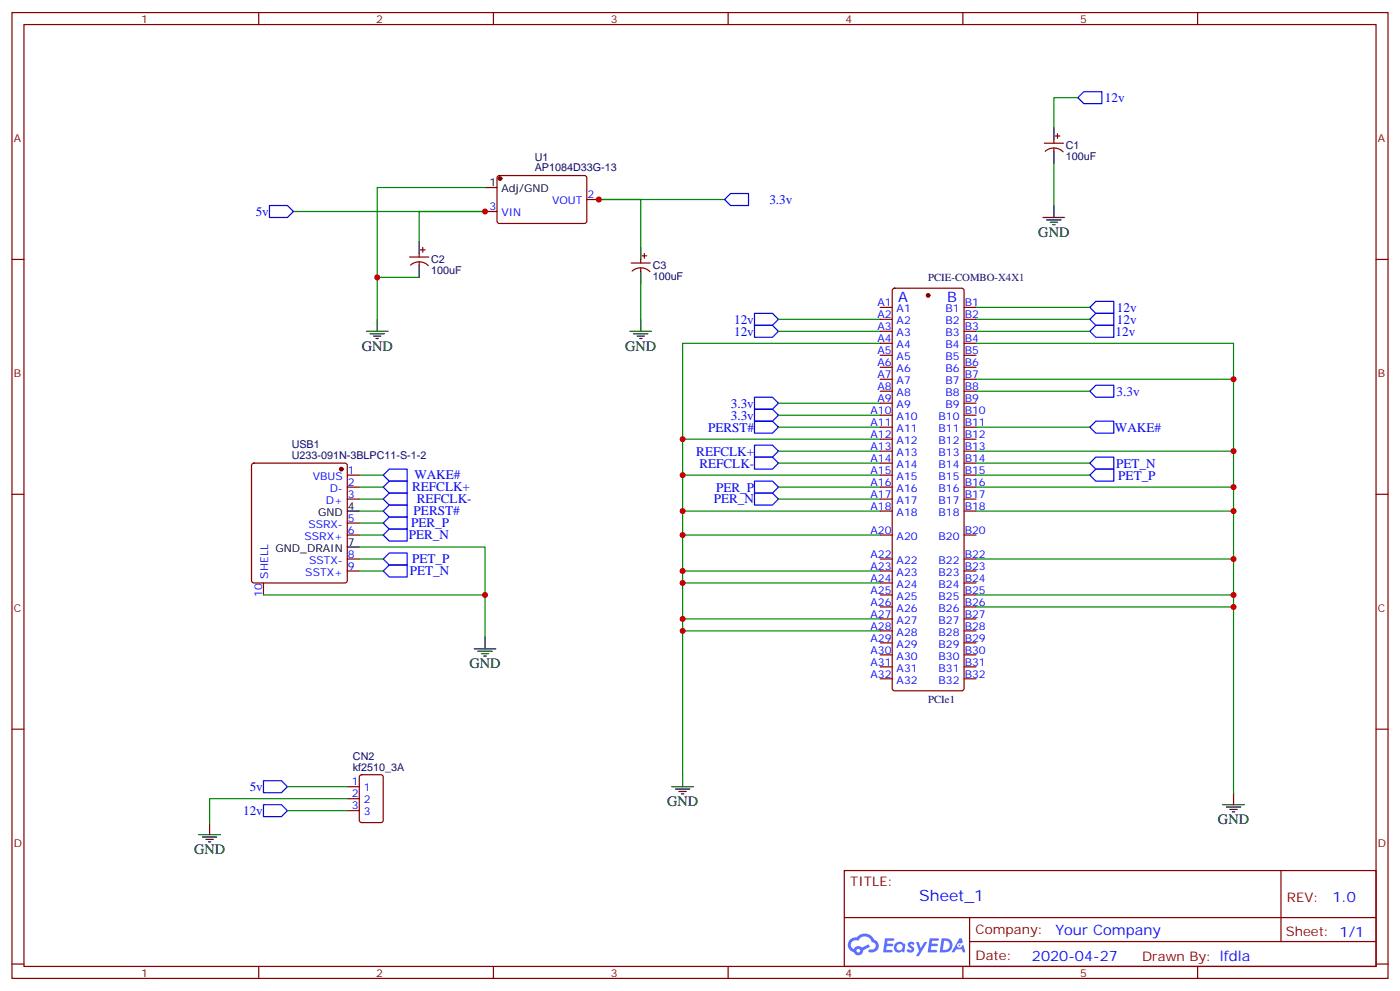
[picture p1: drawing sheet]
<svg xmlns="http://www.w3.org/2000/svg" width="412mm" height="292mm" viewBox="0 0 412 292" stroke-linecap="round" stroke-linejoin="round" font-family="sans-serif">
<g fill="none" stroke="#870000" stroke-width=".35">
<path d="M3.5 3.7h405.4v284.3h-405.4zM7.1 7.2h398.2v277.3h-398.2zM76.2 3.7v3.5M145.3 3.7v3.5M214.5 3.7v3.5M283.6 3.7v3.5M352.8 3.7v3.5M3.5 76.4h3.6M405.3 76.4h3.6M3.5 145.5h3.6M405.3 145.5h3.6M3.5 214.7h3.6"/>
<path d="M405.3 214.7h3.6M248.7 256.3h156.6v28.2h-156.6zM377.3 256.3v20.9M248.7 270.1h156.5M285.6 277.2h119.6M285.6 270.1v14.2M3.5 283.8h3.6M76.2 284.5v3.5M145.3 284.5v3.5M214.5 284.5v3.5M283.6 284.5v3.5M352.8 284.5v3.5"/>
<path d="M405.3 283.8h3.6"/>
</g>
<g fill="#5487ff">
<path d="M267.7 277.5a1.22 1.22 0 0 1 1.7 .2l-.4 .6a.47 .47 0 0 0-.3-.4 .47 .47 0 0 0-.5 .2l.1 .2a1.14 1.14 0 0 1 .8 1.8 1.14 1.14 0 0 1-1.9 0l-.2-.2 .5-.6 .7 .5a.29 .29 0 0 0 .3-.3 .29 .29 0 0 0-.2-.3 1.04 1.04 0 0 1-.6-1.7z"/>
<path d="M260.7 276.2h2.4l.3 .2-.2 .5-1.8 .1-.1 .8h1.5l.3 .4-.3 .4h-1.6l-.2 1.1h1.7l.2 .3-.2 .3-2.6 .1z"/>
<path d="M273.8 276.2h2.4l.3 .2-.1 .5-1.8 .1-.2 .8h1.6l.3 .4-.4 .4-1.6-.1-.1 1.1 1.7 .1 .2 .3-.2 .3-2.6 .1z"/>
<path d="M282.6 276.2h.7l.3 1.3-.6 .3a.69 .69 0 0 0-1 .3 .69 .69 0 0 0 .4 .9 .69 .69 0 0 0 .9-.6l.5-.2 .6 2.2h-.8l-.2-.9h-1.8l-.5 .9h-.8z"/>
<path d="M269.8 277.3h.8l.6 1.8 1.1-1.8h.9l-2.6 4.2h-.8l.9-1.5z"/>
<path d="M277.4 276.2l-.6 4.2h1.3a2.11 2.11 0 0 0 2.5-2.1 2.11 2.11 0 0 0-2.5-2.1zM278.1 277a1.39 1.39 0 0 1 1.7 1.4 1.39 1.39 0 0 1-1.8 1.2h-.3z"/>
<path d="M263.7 277.8a1.54 1.54 0 0 0-.1 2.2 1.54 1.54 0 0 0 2.2 .1l.6 .3 .3-2.3-.2-.3h-.4a1.49 1.49 0 0 0-2.4 0zM264 278.8a.94 .94 0 0 1 1.8 0 .94 .94 0 0 1-1.8 0z"/>
<path d="M250.4 276.6a2.18 2.18 0 0 0 1.1 3.7 1.44 1.44 0 0 0 1.6 .9 1.44 1.44 0 0 0 1.2-1.4l2-1.1-.5-.7-1.9 1a1.47 1.47 0 0 0-2.4 .4 1.39 1.39 0 0 1-.7-1.9 1.39 1.39 0 0 1 2-.5 2.12 2.12 0 0 1 2.2-1.3 2.12 2.12 0 0 1 1.9 1.7 1.14 1.14 0 0 1 1.1 1.4 1.14 1.14 0 0 1-1.7 .7 .43 .43 0 0 0-.5 .4 .43 .43 0 0 0 .4 .5 1.98 1.98 0 0 0 2.5-1.2 1.98 1.98 0 0 0-1.2-2.6 3.1 3.1 0 0 0-5.3-.6l-.9 .1zM252.3 279.9a.55 .55 0 0 1 1.1 0 .55 .55 0 0 1-1.1 0z"/>
<circle cx="282.6" cy="278.3" r=".26"/>
</g>
<g fill="none" stroke="#870000" stroke-width=".35">
<path d="M311.5 39.3v1.4M146.6 51.9l.5-.2h25.3l.5 .7-.1 13-.6 .4-25.4-.1-.4-.6v-12.7zM172.9 58.7h3.5M307.6 42.2h5.7M307.9 44.5a3.8 3.8 0 0 1 5.3 .2M310.4 41.1v1.1M310.4 43.6v1M310.8 40h1.4M120.6 75.7h5.7M120.9 78.1a3.8 3.8 0 0 1 5.3 .1M123.5 74.6v1.1M123.5 77.1v1"/>
<path d="M123.8 73.6h1.4M124.5 72.8v1.5M142.9 62.3h3.5M185.9 77.4h5.7M186.2 79.8a3.8 3.8 0 0 1 5.2 .2M188.7 76.4v1M188.7 78.8v1.1M189.1 75.3h1.4M189.8 74.6v1.4M74.3 136.6l.5-.3h26.8l.5 .3 .2 .5v33.8l-.2 .5-.5 .2h-26.8l-.5-.2-.2-.5v-33.8zM102.3 139.9h3.5M102.3 157.5h3.5"/>
<path d="M102.3 154h3.5M102.3 146.9h3.5M102.3 143.4h3.5M77.6 171.6v3.6M102.3 168.1h3.5M102.3 164.6h3.5M102.3 231.6h3.5M102.3 235.1h3.5M102.3 238.7h3.5M106.1 228.3l.4-.2h5.7l.6 .4 .1 13-.5 .6-5.9 .1-.6-.5-.1-12.9z"/>
</g>
<g fill="none" stroke="#000" stroke-width=".35">
<path d="M310.4 37.6v3.5M142.9 55.2h3.5M310.4 44.6v3.6M123.5 71.1v3.5M123.5 78.1v3.6M188.7 72.8v3.6M188.7 79.9v3.5M307.3 64h6.3M308.3 64.7h4.3M309.4 65.4h2.1M310.1 66.1h.7M310.4 60.5v3.5"/>
<path d="M107.9 97.5h6.4M109 98.2h4.2M110.1 99h2.1M110.8 99.7h.7M111.1 94v3.5M185.6 97.5h6.3M186.6 98.2h4.3M187.7 99h2.1M188.4 99.7h.7M188.7 94v3.5M102.3 150.5h3.5M102.3 161h3.5"/>
<path d="M139.7 191h6.3M140.8 191.7h4.2M141.8 192.4h2.1M142.5 193.1h.7M142.9 187.5v3.5M197.9 231.6h6.4M199 232.3h4.2M200 233h2.1M200.7 233.7h.7M201.1 228.1v3.5M360.2 236.9h6.3M361.2 237.6h4.3"/>
<path d="M362.3 238.3h2.1M363 239h.7M363.4 233.4v3.5M58.6 245.7h6.3M59.6 246.4h4.3M60.7 247.1h2.1M61.4 247.8h.7M61.7 242.2v3.5"/>
</g>
<g fill="#870000" stroke="#870000" stroke-width=".35">
<circle cx="100.5" cy="138.1" r=".53"/>
<circle cx="147.3" cy="52.6" r=".53"/>
</g>
<g fill="none" stroke="#00f" stroke-width=".35">
<path d="M317.5 28.8l1.8-1.8h5.3v3.5h-5.3zM213.4 58.7l1.8-1.7h5.3v3.5h-5.3zM79.4 60.5h5.3l1.7 1.8-1.7 1.7h-5.3zM222.2 92.3h5.3l1.8 1.7-1.8 1.8h-5.3zM222.2 95.8h5.3l1.8 1.7-1.8 1.8h-5.3zM321 97.5l1.8-1.7h5.3v3.5h-5.3zM321 90.5l1.8-1.8h5.3v3.6h-5.3zM322.8 92.3h5.3v3.5h-5.3l-1.8-1.8zM222.2 116.9h5.3l1.8 1.8-1.8 1.8h-5.3zM322.8 113.4h5.3v3.5h-5.3l-1.8-1.7zM112.9 139.9l1.8-1.8h5.2v3.5h-5.2zM222.2 120.5h5.3l1.8 1.7-1.8 1.8h-5.3z"/>
<path d="M222.2 134.6h5.3l1.8 1.7-1.8 1.8h-5.3zM222.2 131.1h5.3l1.8 1.7-1.8 1.8h-5.3zM222.2 124h5.3l1.8 1.8-1.8 1.7h-5.3zM321 136.3l1.8-1.7h5.3v3.5h-5.3zM322.8 124h5.3v3.5h-5.3l-1.8-1.7zM322.8 138.1h5.3v3.5h-5.3l-1.8-1.7zM112.9 143.4l1.8-1.8h5.2v3.6h-5.2zM112.9 146.9l1.8-1.7h5.2v3.5h-5.2zM112.9 150.5l1.8-1.8h5.2v3.5h-5.2zM112.9 154l1.8-1.8h5.2v3.6h-5.2zM112.9 157.5l1.8-1.7h5.2v3.5h-5.2zM222.2 141.6h5.3l1.8 1.8-1.8 1.8h-5.3z"/>
<path d="M222.2 145.2h5.3l1.8 1.7-1.8 1.8h-5.3zM112.9 164.6l1.8-1.8h5.2v3.5h-5.2zM112.9 168.1l1.8-1.8h5.2v3.6h-5.2zM77.6 236.9h5.3l1.8 1.8-1.8 1.7h-5.3zM77.6 229.8h5.3l1.8 1.8-1.8 1.8h-5.3z"/>
</g>
<g fill="none" stroke="#008700" stroke-width=".35">
<path d="M317.5 28.8h-7.1v8.8M142.9 55.2h-31.8v38.8M213.4 58.7h-37h12.3v14.1M310.4 48.2v12.3M86.4 62.3h56.5h-19.4v8.8M111.1 81.7h12.4M188.7 83.4v10.6M229.3 94h30M229.3 97.5h30M287.5 90.5h33.5M287.5 94h33.5M287.5 97.5h33.5"/>
<path d="M229.3 118.7h30M259.3 101.1h-58.2v127M287.5 101.1h75.9v132.3M287.5 115.2h33.5M287.5 111.7h75.9M105.8 139.9h7.1M201.1 139.9h58.2M201.1 129.3h58.2M229.3 122.2h30M229.3 125.8h30M229.3 132.8h30M229.3 136.3h30"/>
<path d="M287.5 139.9h33.5M287.5 125.8h33.5M287.5 132.8h75.9M287.5 136.3h33.5M105.8 143.4h7.1M105.8 146.9h7.1M105.8 150.5h7.1M105.8 154h7.1M105.8 157.5h7.1M201.1 150.5h58.2M201.1 157.5h58.2M229.3 143.4h30"/>
<path d="M229.3 146.9h30M287.5 143.4h75.9M287.5 150.5h75.9M77.6 175.2h65.3M105.8 161h37.1v26.5M105.8 164.6h7.1M105.8 168.1h7.1M201.1 168.1h58.2M201.1 171.6h58.2M287.5 164.6h75.9M287.5 175.2h75.9M287.5 178.7h75.9"/>
<path d="M201.1 182.2h58.2M201.1 185.7h58.2M84.7 231.6h17.6M84.7 238.7h17.6M102.3 235.1h-40.6v7.1"/>
</g>
<g fill="#c00">
<circle cx="363.4" cy="175.2" r=".88"/>
<circle cx="201.1" cy="182.2" r=".88"/>
<circle cx="201.1" cy="168.1" r=".88"/>
<circle cx="363.4" cy="150.5" r=".88"/>
<circle cx="201.1" cy="150.5" r=".88"/>
<circle cx="363.4" cy="143.4" r=".88"/>
<circle cx="363.4" cy="111.7" r=".88"/>
<circle cx="201.1" cy="139.9" r=".88"/>
<circle cx="176.4" cy="58.7" r=".88"/>
<circle cx="142.9" cy="62.3" r=".88"/>
<circle cx="142.9" cy="175.2" r=".88"/>
<circle cx="111.1" cy="81.7" r=".88"/>
<circle cx="201.1" cy="129.3" r=".88"/>
<circle cx="363.4" cy="132.8" r=".88"/>
<circle cx="201.1" cy="157.5" r=".88"/>
<circle cx="363.4" cy="164.6" r=".88"/>
<circle cx="201.1" cy="171.6" r=".88"/>
<circle cx="201.1" cy="185.7" r=".88"/>
<circle cx="363.4" cy="178.7" r=".88"/>
</g>
<g fill="none" stroke="#870000" stroke-width=".35">
<path d="M259.3 97.5h3.5M259.3 94h3.5M259.3 90.5h3.5M263.1 85l.4-.2h19.8l.5 .2 .2 .5v117.2l-.2 .5-.5 .2h-19.8l-.5-.3-.2-.4v-117.2zM284 97.5h3.5M284 94h3.5M284 90.5h3.5M259.3 118.7h3.5M259.3 115.2h3.5M259.3 111.7h3.5M259.3 108.1h3.5M259.3 104.6h3.5"/>
<path d="M259.3 101.1h3.5M284 118.7h3.5M284 115.2h3.5M284 111.7h3.5M284 108.1h3.5M284 104.6h3.5M284 101.1h3.5M259.3 139.9h3.5M259.3 136.3h3.5M259.3 132.8h3.5M259.3 129.3h3.5M259.3 125.8h3.5"/>
<path d="M259.3 122.2h3.5M284 139.9h3.5M284 136.3h3.5M284 132.8h3.5M284 129.3h3.5M284 125.8h3.5M284 122.2h3.5M259.3 157.5h3.5M259.3 150.5h3.5M259.3 146.9h3.5M259.3 143.4h3.5M284 157.5h3.5"/>
<path d="M284 150.5h3.5M284 146.9h3.5M284 143.4h3.5M259.3 178.7h3.5M259.3 175.2h3.5M259.3 171.6h3.5M259.3 168.1h3.5M259.3 164.6h3.5M284 178.7h3.5M284 175.2h3.5M284 171.6h3.5M284 168.1h3.5"/>
<path d="M284 164.6h3.5M259.3 196.3h3.5M259.3 192.8h3.5M259.3 189.3h3.5M259.3 185.7h3.5M259.3 182.2h3.5M259.3 199.8h3.5M284 196.3h3.5M284 192.8h3.5M284 189.3h3.5M284 185.7h3.5M284 182.2h3.5"/>
<path d="M284 199.8h3.5"/>
</g>
<circle cx="273.4" cy="87" r=".53" fill="#870000" stroke="#870000" stroke-width=".35"/>
<text font-size="4.6" fill="#00f" x="270.8" y="265.3">Sheet_1</text>
<g font-size="4.2">
<text x="305.9" y="69.7">GND</text>
<text x="106.5" y="103.2">GND</text>
<text x="184.1" y="103.2">GND</text>
<text x="138.3" y="196.7">GND</text>
<text x="196.5" y="237.2">GND</text>
<text x="358.8" y="242.5">GND</text>
<text x="57.1" y="251.4">GND</text>
</g>
<g font-size="4.2" fill="#00f">
<text x="264.6" y="88.8">A</text>
<text x="279" y="88.8">B</text>
<text x="392.5" y="265.6">1.0</text>
<text x="310.9" y="275.1">Your Company</text>
<text x="304" y="282.9">2020-04-27</text>
</g>
<g font-size="3.9" fill="#00f">
<text x="325.5" y="30">12v</text>
<text x="226.6" y="60">3.3v</text>
<text x="75.3" y="63.5">5v</text>
<text x="216.3" y="95.3">12v</text>
<text x="329" y="95.2">12v</text>
<text x="329" y="91.7">12v</text>
<text x="216.3" y="98.8">12v</text>
<text x="328.6" y="98.8">12v</text>
<text x="328.9" y="116.5">3.3v</text>
<text x="215.3" y="120">3.3v</text>
<text x="215.3" y="123.5">3.3v</text>
<text x="208.6" y="127.1">PERST#</text>
<text x="328.4" y="127.1">WAKE#</text>
<text x="205.1" y="134.1">REFCLK+</text>
<text x="206" y="137.6">REFCLK-</text>
<text x="328.8" y="137.6">PET_N</text>
<text x="122.1" y="141.1">WAKE#</text>
<text x="329.4" y="141.2">PET_P</text>
<text x="121.4" y="144.7">REFCLK+</text>
<text x="122.7" y="148.2">REFCLK-</text>
<text x="210.3" y="148.2">PER_N</text>
<text x="210.9" y="144.7">PER_P</text>
<text x="121.1" y="155.3">PER_P</text>
<text x="121.8" y="151.8">PERST#</text>
<text x="120.4" y="158.8">PER_N</text>
<text x="121.4" y="165.9">PET_P</text>
<text x="120.7" y="169.4">PET_N</text>
<text x="73.6" y="232.8">5v</text>
<text x="71.6" y="239.9">12v</text>
</g>
<g font-size="3.9" fill="#800">
<text x="250.5" y="260.9">TITLE:</text>
<text x="379.1" y="265.6">REV:</text>
<text x="287.4" y="275.1">Company:</text>
<text x="378.7" y="275.7">Sheet: 1/1</text>
<text x="287.4" y="282.8">Date:</text>
<text x="336.4" y="282.8">Drawn By: lfdla</text>
</g>
<g font-size="3.2" fill="#800">
<text x="41.6" y="6.7">1</text>
<text x="110.8" y="6.7">2</text>
<text x="179.9" y="6.7">3</text>
<text x="249.1" y="6.7">4</text>
<text x="318.2" y="6.7">5</text>
<text x="4.1" y="41.8">A</text>
<text x="405.9" y="41.8">A</text>
<text x="4.1" y="110.9">B</text>
<text x="405.9" y="110.9">B</text>
<text x="4.1" y="180.1">C</text>
<text x="405.9" y="180.1">C</text>
<text x="4.1" y="249.2">D</text>
<text x="405.9" y="249.2">D</text>
<text x="41.6" y="287.5">1</text>
<text x="110.8" y="287.5">2</text>
<text x="179.9" y="287.5">3</text>
<text x="249.1" y="287.5">4</text>
<text x="318.2" y="287.5">5</text>
</g>
<g font-size="3.2" fill="#000080">
<text x="157.5" y="47.3">U1</text>
<text x="314" y="47.2">100uF</text>
<text x="314" y="44">C1</text>
<text x="157.5" y="50.4">AP1084D33G-13</text>
<text x="127" y="77.5">C2</text>
<text x="127" y="80.7">100uF</text>
<text x="192.3" y="82.4">100uF</text>
<text x="192.3" y="79.3">C3</text>
<text x="273.4" y="82.7">PCIE-COMBO-X4X1</text>
<text x="85.9" y="131.9">USB1</text>
<text x="85.9" y="135.1">U233-091N-3BLPC11-S-1-2</text>
<text x="273.4" y="206.9">PCIe1</text>
<text x="103.9" y="226.8">kf2510_3A</text>
<text x="103.9" y="223.7">CN2</text>
</g>
<g font-size="3.2">
<text x="144.2" y="54.9">1</text>
<text x="147.7" y="56.6">Adj/GND</text>
<text x="93.7" y="151.9">GND</text>
<text x="102.5" y="150.1">4</text>
<text x="102.5" y="160.7">7</text>
<text x="81.2" y="162.5">GND_DRAIN</text>
</g>
<g font-size="3.2" fill="#00f">
<text x="173" y="58.4">2</text>
<text x="144.2" y="61.9">3</text>
<text x="147.7" y="63.7">VIN</text>
<text x="162.6" y="60.1">VOUT</text>
<text x="258.5" y="93.7">A2</text>
<text x="258.5" y="90.1">A1</text>
<text x="264.1" y="95.4">A2</text>
<text x="264.1" y="91.9">A1</text>
<text x="278.5" y="95.4">B2</text>
<text x="278.5" y="91.9">B1</text>
<text x="284.2" y="93.7">B2</text>
<text x="284.2" y="90.1">B1</text>
<text x="258.5" y="100.7">A4</text>
<text x="258.5" y="97.2">A3</text>
<text x="264.1" y="99">A3</text>
<text x="278.5" y="99">B3</text>
<text x="284.2" y="100.7">B4</text>
<text x="284.2" y="97.2">B3</text>
<text x="258.5" y="107.8">A6</text>
<text x="258.5" y="104.2">A5</text>
<text x="264.1" y="106">A5</text>
<text x="264.1" y="102.5">A4</text>
<text x="278.5" y="106">B5</text>
<text x="278.5" y="102.5">B4</text>
<text x="284.2" y="107.8">B6</text>
<text x="284.2" y="104.2">B5</text>
<text x="258.5" y="111.3">A7</text>
<text x="264.1" y="113.1">A7</text>
<text x="264.1" y="109.5">A6</text>
<text x="278.5" y="113.1">B7</text>
<text x="278.5" y="109.5">B6</text>
<text x="284.2" y="111.3">B7</text>
<text x="258.5" y="118.4">A9</text>
<text x="258.5" y="114.8">A8</text>
<text x="264.1" y="116.6">A8</text>
<text x="278.5" y="116.6">B8</text>
<text x="284.2" y="118.4">B9</text>
<text x="284.2" y="114.8">B8</text>
<text x="256.4" y="125.4">A11</text>
<text x="256.4" y="121.9">A10</text>
<text x="264.1" y="123.6">A10</text>
<text x="264.1" y="120.1">A9</text>
<text x="276.5" y="123.6">B10</text>
<text x="278.5" y="120.1">B9</text>
<text x="284.2" y="125.4">B11</text>
<text x="284.2" y="121.9">B10</text>
<text x="256.4" y="128.9">A12</text>
<text x="264.1" y="130.7">A12</text>
<text x="264.1" y="127.2">A11</text>
<text x="276.5" y="130.7">B12</text>
<text x="276.5" y="127.2">B11</text>
<text x="284.2" y="128.9">B12</text>
<text x="256.4" y="136">A14</text>
<text x="256.4" y="132.5">A13</text>
<text x="264.1" y="137.8">A14</text>
<text x="264.1" y="134.2">A13</text>
<text x="276.5" y="137.8">B14</text>
<text x="276.5" y="134.2">B13</text>
<text x="284.2" y="136">B14</text>
<text x="284.2" y="132.5">B13</text>
<text x="92.2" y="141.3">VBUS</text>
<text x="102.5" y="143.1">2</text>
<text x="102.5" y="139.5">1</text>
<text x="256.4" y="143.1">A16</text>
<text x="256.4" y="139.5">A15</text>
<text x="264.1" y="141.3">A15</text>
<text x="276.5" y="141.3">B15</text>
<text x="284.2" y="143.1">B16</text>
<text x="284.2" y="139.5">B15</text>
<text x="96" y="148.3">D+</text>
<text x="97.1" y="144.8">D-</text>
<text x="102.5" y="146.6">3</text>
<text x="256.4" y="146.6">A17</text>
<text x="264.1" y="148.3">A17</text>
<text x="264.1" y="144.8">A16</text>
<text x="276.5" y="148.3">B17</text>
<text x="276.5" y="144.8">B16</text>
<text x="284.2" y="146.6">B17</text>
<text x="90.8" y="155.4">SSRX-</text>
<text x="102.5" y="153.6">5</text>
<text x="256.4" y="150.1">A18</text>
<text x="264.1" y="151.9">A18</text>
<text x="276.5" y="151.9">B18</text>
<text x="284.2" y="150.1">B18</text>
<text x="89.7" y="158.9">SSRX+</text>
<text x="102.5" y="157.2">6</text>
<text x="256.4" y="157.2">A20</text>
<text x="264.1" y="158.9">A20</text>
<text x="276.5" y="158.9">B20</text>
<text x="284.2" y="157.2">B20</text>
<text x="91.1" y="166">SSTX-</text>
<text x="102.5" y="167.7">9</text>
<text x="102.5" y="164.2">8</text>
<text x="256.4" y="167.7">A23</text>
<text x="256.4" y="164.2">A22</text>
<text x="264.1" y="166">A22</text>
<text x="276.5" y="166">B22</text>
<text x="284.2" y="167.7">B23</text>
<text x="284.2" y="164.2">B22</text>
<text x="79" y="170.3" transform="rotate(-90 79 170.3)">SHELL</text>
<text x="89.9" y="169.5">SSTX+</text>
<text x="256.4" y="171.3">A24</text>
<text x="264.1" y="173">A24</text>
<text x="264.1" y="169.5">A23</text>
<text x="276.5" y="173">B24</text>
<text x="276.5" y="169.5">B23</text>
<text x="284.2" y="171.3">B24</text>
<text x="77.3" y="175.8" transform="rotate(-90 77.3 175.8)">10</text>
<text x="256.4" y="178.3">A26</text>
<text x="256.4" y="174.8">A25</text>
<text x="264.1" y="176.6">A25</text>
<text x="276.5" y="176.6">B25</text>
<text x="284.2" y="178.3">B26</text>
<text x="284.2" y="174.8">B25</text>
<text x="256.4" y="185.4">A28</text>
<text x="256.4" y="181.9">A27</text>
<text x="264.1" y="183.6">A27</text>
<text x="264.1" y="180.1">A26</text>
<text x="276.5" y="183.6">B27</text>
<text x="276.5" y="180.1">B26</text>
<text x="284.2" y="185.4">B28</text>
<text x="284.2" y="181.9">B27</text>
<text x="256.4" y="188.9">A29</text>
<text x="264.1" y="190.7">A29</text>
<text x="264.1" y="187.1">A28</text>
<text x="276.5" y="190.7">B29</text>
<text x="276.5" y="187.1">B28</text>
<text x="284.2" y="188.9">B29</text>
<text x="256.4" y="196">A31</text>
<text x="256.4" y="192.4">A30</text>
<text x="264.1" y="197.7">A31</text>
<text x="264.1" y="194.2">A30</text>
<text x="276.5" y="197.7">B31</text>
<text x="276.5" y="194.2">B30</text>
<text x="284.2" y="196">B31</text>
<text x="284.2" y="192.4">B30</text>
<text x="256.4" y="199.5">A32</text>
<text x="264.1" y="201.3">A32</text>
<text x="276.5" y="201.3">B32</text>
<text x="284.2" y="199.5">B32</text>
<text x="103.6" y="231.2">1</text>
<text x="107.1" y="233">1</text>
<text x="103.6" y="234.8">2</text>
<text x="103.6" y="238.3">3</text>
<text x="107.1" y="236.5">2</text>
<text x="107.1" y="240.1">3</text>
</g>
</svg>
